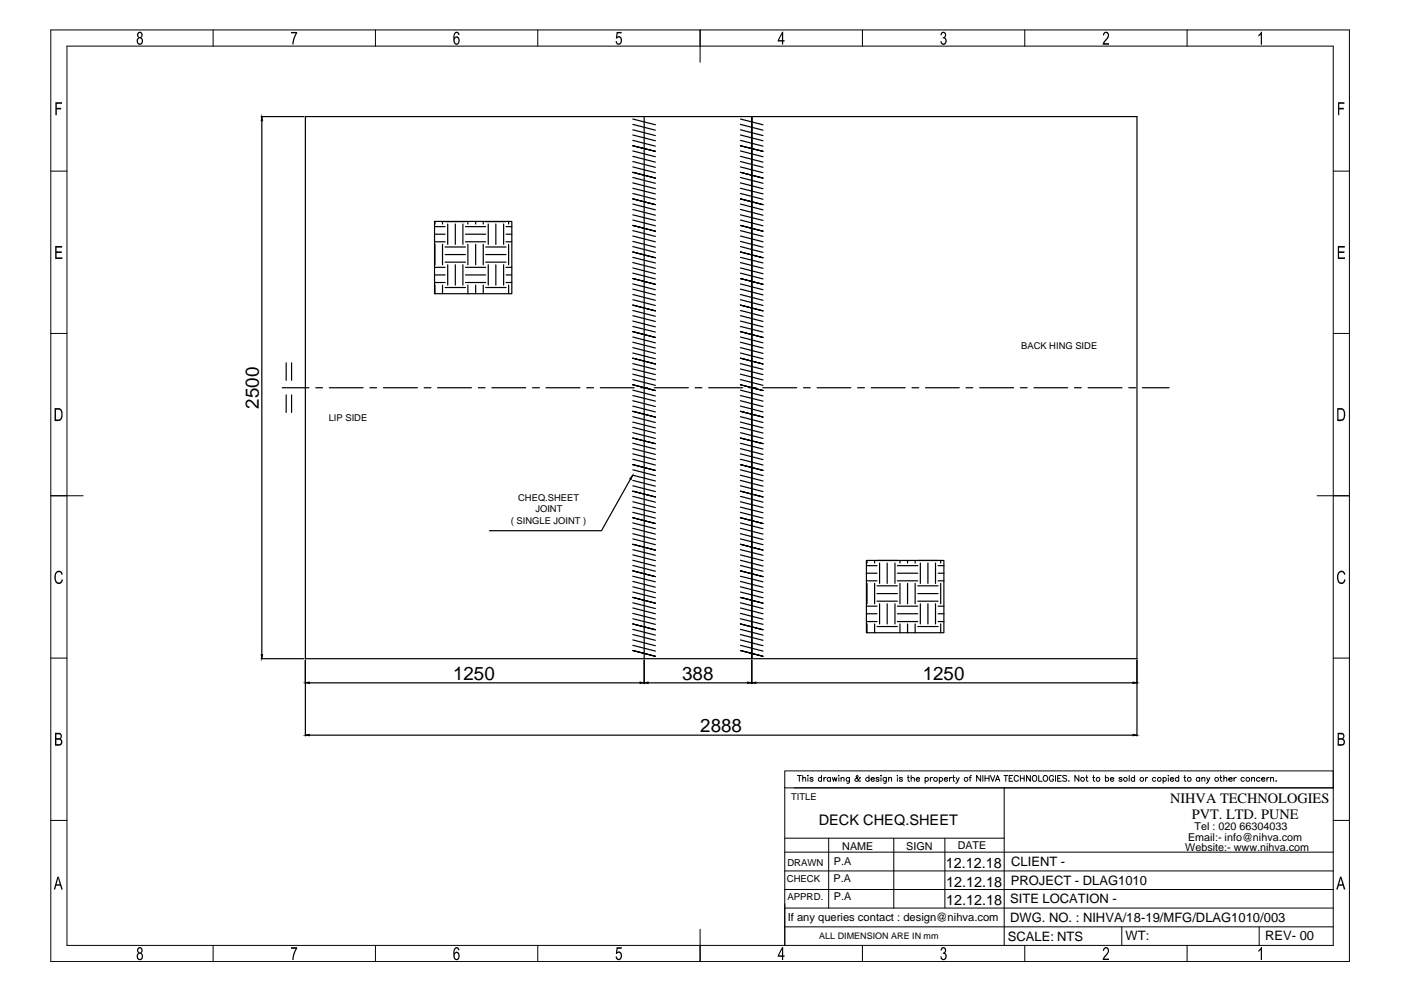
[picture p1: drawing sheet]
<svg xmlns="http://www.w3.org/2000/svg" width="297mm" height="210mm" viewBox="0 0 297 210" stroke-linecap="round" stroke-linejoin="round" font-family="sans-serif">
<!-- layer: 0 -->
<g fill="none" stroke="#000" stroke-width=".25">
<path d="M55.3 24.7h9.1M55.5 25.6v113.2M64.7 24.7h176.4v115h-176.4zM134.2 25.2l4.8 1.3M134.2 26.4l4.8 1.2M134.2 27.5l4.8 1.2M134.2 28.6l4.8 1.2M134.2 29.8l4.8 1.2M134.2 32l4.8 1.2M134.2 33.1l4.8 1.3M134.2 34.2l4.8 1.3M134.2 35.4l4.8 1.2"/>
<path d="M134.2 37.6l4.8 1.3M134.2 38.8l4.8 1.2M134.2 39.9l4.8 1.2M136.6 24.7v115M139 32.1l-4.8-1.2 4.8 1.2M139 37.8l-4.8-1.3 4.8 1.3M157 25.2l4.8 1.3M157 26.4l4.8 1.2M157 27.5l4.8 1.2M157 28.6l4.8 1.2M157 29.8l4.8 1.2M157 32l4.8 1.2"/>
<path d="M157 33.1l4.8 1.3M157 34.2l4.8 1.3M157 35.4l4.8 1.2M157 37.6l4.8 1.3M157 38.8l4.8 1.2M157 39.9l4.8 1.2M159.4 24.7v115v-115M161.8 32.1l-4.8-1.2 4.8 1.2M161.8 37.8l-4.8-1.3 4.8 1.3M92.1 46.9h16.4v15.4h-16.4zM92.1 51.3h2.3M92.1 59.9h2.3"/>
<path d="M92.1 49.7h2.3M92.1 58.3h2.3M92.1 48h2.3M92.1 56.7h2.3M92.2 46.9v.6M92.2 51.8v4.3M93.8 46.9v.6M93.8 51.8v4.3M94.4 47h4.3M94.4 55.6h4.3M94.4 54h4.3M94.4 52.4h4.3"/>
<path d="M94.9 47.5v4.3M94.9 56.1v4.4M96.5 47.5v4.3M96.5 56.1v4.4M98.1 47.5v4.3M98.1 56.1v4.4M98.7 51.3h4.3M98.7 59.9h4.3M98.7 49.7h4.3M98.7 58.3h4.3M98.7 48h4.3M98.7 56.7h4.3"/>
<path d="M99.2 46.9v.6M99.2 51.8v4.3M100.9 46.9v.6M100.9 51.8v4.3M102.5 46.9v.6M102.5 51.8v4.3M103 47h4.3M103 55.6h4.3M103 54h4.3M103 52.4h4.3M103.5 47.5v4.3M103.5 56.1v4.4"/>
<path d="M105.1 47.5v4.3M105.1 56.1v4.4M106.8 47.5v4.3M106.8 56.1v4.4M107.3 51.3h1.2M107.3 59.9h1.2M107.3 49.7h1.2M107.3 58.3h1.2M107.3 48h1.2M107.3 56.7h1.2M107.8 46.9v.6M107.8 51.8v4.3"/>
<path d="M134.2 41l4.8 1.2M134.2 43.3l4.8 1.2M134.2 44.4l4.8 1.2M134.2 45.6l4.8 1.1M134.2 46.7l4.8 1.2M134.2 48.9l4.8 1.2M134.2 50l4.8 1.3M134.2 51.2l4.8 1.2M134.2 52.3l4.8 1.2M134.2 54.6l4.8 1.2M134.2 55.7l4.8 1.2M134.2 56.8l4.8 1.2"/>
<path d="M134.2 57.9l4.8 1.2M139 43.4l-4.8-1.2 4.8 1.2M139 49l-4.8-1.2 4.8 1.2M139 54.7l-4.8-1.3 4.8 1.3M157 41l4.8 1.2M157 43.3l4.8 1.2M157 44.4l4.8 1.2M157 45.6l4.8 1.1M157 46.7l4.8 1.2M157 48.9l4.8 1.2M157 50l4.8 1.3M157 51.2l4.8 1.2"/>
<path d="M157 52.3l4.8 1.2M157 54.6l4.8 1.2M157 55.7l4.8 1.2M157 56.8l4.8 1.2M157 57.9l4.8 1.2M161.8 43.4l-4.8-1.2 4.8 1.2M161.8 49l-4.8-1.2 4.8 1.2M161.8 54.7l-4.8-1.3 4.8 1.3M60.7 76.9v3.7M61.8 76.9v3.7M92.2 60.5v1.8M93.8 60.5v1.8"/>
<path d="M94.4 61h4.3M99.2 60.5v1.8M100.9 60.5v1.8M102.5 60.5v1.8M103 61h4.3M107.8 60.5v1.8M134.2 60.2l4.8 1.2M134.2 61.3l4.8 1.2M134.2 62.4l4.8 1.3M134.2 63.5l4.8 1.3M134.2 65.8l4.8 1.3M134.2 66.9l4.8 1.3"/>
<path d="M134.2 68.1l4.8 1.2M134.2 69.2l4.8 1.2M134.2 71.5l4.8 1.2M134.2 72.6l4.8 1.2M134.2 73.7l4.8 1.2M134.2 74.8l4.8 1.3M134.2 77.1l4.8 1.2M134.2 78.2l4.8 1.2M134.2 79.3l4.8 1.3M139 60.3l-4.8-1.2 4.8 1.2M139 65.9l-4.8-1.2 4.8 1.2M139 71.5l-4.8-1.2 4.8 1.2"/>
<path d="M139 77.2l-4.8-1.3 4.8 1.3M157 60.2l4.8 1.2M157 61.3l4.8 1.2M157 62.4l4.8 1.3M157 63.5l4.8 1.3M157 65.8l4.8 1.3M157 66.9l4.8 1.3M157 68.1l4.8 1.2M157 69.2l4.8 1.2M157 71.5l4.8 1.2M157 72.6l4.8 1.2M157 73.7l4.8 1.2"/>
<path d="M157 74.8l4.8 1.3M157 77.1l4.8 1.2M157 78.2l4.8 1.2M157 79.3l4.8 1.3M161.8 60.3l-4.8-1.2 4.8 1.2M161.8 65.9l-4.8-1.2 4.8 1.2M161.8 71.5l-4.8-1.2 4.8 1.2M161.8 77.2l-4.8-1.3 4.8 1.3M59.8 82.2h5.7M60.7 83.7v3.8M61.8 83.7v3.8M66.9 82.2h1.5"/>
<path d="M69.8 82.2h7.2M78.4 82.2h1.5M81.3 82.2h7.2M89.9 82.2h1.5M92.8 82.2h7.2M101.4 82.2h1.4M104.3 82.2h7.2M112.9 82.2h1.5M115.8 82.2h7.2M124.4 82.2h1.4M127.3 82.2h7.2M134.2 80.5l4.8 1.2"/>
<path d="M134.2 82.7l4.8 1.2M134.2 83.9l4.8 1.1M134.2 85l4.8 1.2M134.2 86.1l4.8 1.2M134.2 88.3l4.8 1.3M134.2 89.5l4.8 1.2M134.2 90.6l4.8 1.2M134.2 91.7l4.8 1.3M134.2 94l4.8 1.2M134.2 95.1l4.8 1.3M134.2 96.2l4.8 1.3M134.2 97.4l4.8 1.2"/>
<path d="M134.2 99.6l4.8 1.2M135.9 82.2h1.4M138.7 82.2h7.2M139 82.8l-4.8-1.2 4.8 1.2M139 88.4l-4.8-1.2 4.8 1.2M139 94.1l-4.8-1.2 4.8 1.2M139 99.7l-4.8-1.2 4.8 1.2M147.4 82.2h1.4M150.3 82.2h7.2M157 80.5l4.8 1.2M157 82.7l4.8 1.2M157 83.9l4.8 1.1"/>
<path d="M157 85l4.8 1.2M157 86.1l4.8 1.2M157 88.3l4.8 1.3M157 89.5l4.8 1.2M157 90.6l4.8 1.2M157 91.7l4.8 1.3M157 94l4.8 1.2M157 95.1l4.8 1.3M157 96.2l4.8 1.3M157 97.4l4.8 1.2M157 99.6l4.8 1.2M158.8 82.2h1.5"/>
<path d="M161.7 82.2h7.2M161.8 82.8l-4.8-1.2 4.8 1.2M161.8 88.4l-4.8-1.2 4.8 1.2M161.8 94.1l-4.8-1.2 4.8 1.2M161.8 99.7l-4.8-1.2 4.8 1.2M170.4 82.2h1.4M173.2 82.2h7.2M181.8 82.2h1.5M184.7 82.2h7.2M193.4 82.2h1.4M196.2 82.2h7.2M204.8 82.2h1.5"/>
<path d="M207.7 82.2h7.2M216.3 82.2h1.5M219.2 82.2h7.2M227.8 82.2h1.4M230.7 82.2h7.2M239.3 82.2h1.5M242.2 82.2h5.7M133.7 101.6l-6.2 10.9h-23.7M134.2 100.8l4.8 1.2M134.2 101.9l4.8 1.2M134.2 103l4.8 1.2M134.2 105.2l4.8 1.3"/>
<path d="M134.2 106.4l4.8 1.2M134.2 107.5l4.8 1.2M134.2 108.6l4.8 1.3M134.2 110.9l4.8 1.2M134.2 112l4.8 1.2M134.2 113.2l4.8 1.2M134.2 114.3l4.8 1.2M134.2 116.5l4.8 1.2M134.2 117.6l4.8 1.3M134.2 118.8l4.8 1.2M134.2 119.9l4.8 1.2M139 105.4l-4.8-1.3 4.8 1.3"/>
<path d="M139 111l-4.8-1.2 4.8 1.2M139 116.6l-4.8-1.2 4.8 1.2M157 100.8l4.8 1.2M157 101.9l4.8 1.2M157 103l4.8 1.2M157 105.2l4.8 1.3M157 106.4l4.8 1.2M157 107.5l4.8 1.2M157 108.6l4.8 1.3M157 110.9l4.8 1.2M157 112l4.8 1.2M157 113.2l4.8 1.2"/>
<path d="M157 114.3l4.8 1.2M157 116.5l4.8 1.2M157 117.6l4.8 1.3M157 118.8l4.8 1.2M157 119.9l4.8 1.2M161.8 105.4l-4.8-1.3 4.8 1.3M161.8 111l-4.8-1.2 4.8 1.2M161.8 116.6l-4.8-1.2 4.8 1.2M183.7 118.8h16.4v15.4h-16.4zM183.7 119.9h2.2M183.8 118.8v.6M185.4 118.8v.6"/>
<path d="M185.9 118.8h4.4M186.5 119.4v4.3M188.1 119.4v4.3M189.8 119.4v4.3M190.3 119.9h4.3M190.8 118.8v.6M192.4 118.8v.6M194 118.8v.6M194.6 118.8h4.3M195.1 119.4v4.3M196.7 119.4v4.3M198.3 119.4v4.3"/>
<path d="M198.9 119.9h1.2M199.4 118.8v.6M55.3 139.7h9.1M64.7 140v16M134.2 122.2l4.8 1.2M134.2 123.3l4.8 1.2M134.2 124.4l4.8 1.2M134.2 125.5l4.8 1.2M134.2 127.8l4.8 1.2M134.2 128.9l4.8 1.2M134.2 130l4.8 1.3M134.2 131.2l4.8 1.2"/>
<path d="M134.2 133.4l4.8 1.3M134.2 134.5l4.8 1.3M134.2 135.7l4.8 1.2M134.2 136.8l4.8 1.2M136.6 140v4.9M139 122.3l-4.8-1.3 4.8 1.3M139 127.9l-4.8-1.2 4.8 1.2M139 133.5l-4.8-1.2 4.8 1.2M139 139.1l-4.8-1.2 4.8 1.2M157 122.2l4.8 1.2M157 123.3l4.8 1.2M157 124.4l4.8 1.2"/>
<path d="M157 125.5l4.8 1.2M157 127.8l4.8 1.2M157 128.9l4.8 1.2M157 130l4.8 1.3M157 131.2l4.8 1.2M157 133.4l4.8 1.3M157 134.5l4.8 1.3M157 135.7l4.8 1.2M157 136.8l4.8 1.2M159.4 140v4.9M161.8 122.3l-4.8-1.3 4.8 1.3M161.8 127.9l-4.8-1.2 4.8 1.2"/>
<path d="M161.8 133.5l-4.8-1.2 4.8 1.2M161.8 139.1l-4.8-1.2 4.8 1.2M183.7 123.1h2.2M183.7 131.8h2.2M183.7 121.5h2.2M183.7 130.1h2.2M183.7 128.5h2.2M183.8 123.7v4.3M183.8 132.3v1.9M185.4 123.7v4.3M185.4 132.3v1.9M185.9 127.5h4.4"/>
<path d="M185.9 125.9h4.4M185.9 124.2h4.4M185.9 132.8h4.4M186.5 128v4.3M188.1 128v4.3M189.8 128v4.3M190.3 123.1h4.3M190.3 131.8h4.3M190.3 121.5h4.3M190.3 130.1h4.3M190.3 128.5h4.3M190.8 123.7v4.3"/>
<path d="M190.8 132.3v1.9M192.4 123.7v4.3M192.4 132.3v1.9M194 123.7v4.3M194 132.3v1.9M194.6 127.5h4.3M194.6 125.9h4.3M194.6 124.2h4.3M194.6 132.8h4.3M195.1 128v4.3M196.7 128v4.3M198.3 128v4.3"/>
<path d="M198.9 123.1h1.2M198.9 131.8h1.2M198.9 121.5h1.2M198.9 130.1h1.2M198.9 128.5h1.2M199.4 123.7v4.3M199.4 132.3v1.9M241.1 140v16M65.6 144.8h70.1M65.6 155.9h174.6M137.4 144.8h21.1M160.2 144.8h80"/>
</g>
<path d="M55.5 24.7l.2 .9h-.3zM134.1 100.8l-.3 .9-.3-.2zM55.4 138.8h.3l-.2 .9zM64.7 144.8l.9-.2v.3zM64.7 155.9l.9-.2v.3zM135.7 144.6l.9 .2-.9 .1zM136.6 144.8l.8-.2v.3zM158.5 144.6l.9 .2-.9 .1zM159.4 144.8l.8-.2v.3zM240.2 155.7l.9 .2-.9 .1zM240.2 144.6l.9 .2-.9 .1z" fill="#000" stroke="#000" stroke-width=".21"/>
<g fill="none" stroke="#000" stroke-width=".21">
<path d="M10.8 6.4h275.3v197.5h-275.3zM14.2 9.8h268.5v190.6h-268.5zM45.2 6.4v3.4M79.6 6.4v3.4M114 6.4v3.4M148.4 6.4v6.8M182.9 6.4v3.4M217.3 6.4v3.4M251.7 6.4v3.4M10.8 36.3h3.4M282.7 36.3h3.4M10.8 70.7h3.4"/>
<path d="M282.7 70.7h3.4M10.8 105.1h6.8M279.2 105.1h6.9M10.8 139.5h3.4M282.7 139.5h3.4M10.8 173.9h3.4M166.4 163.4h116.3v3.6h-116.3zM166.4 167v33.4M166.4 177.7h46.5M168.4 167h114.3M169.1 164.4h.8M169.5 164.4v1.3"/>
<path d="M170.2 165.1l.3-.3 .3 .1v.8M170.2 164.4v1.3M171.3 164.4v.1zM171.3 164.9v.8M172.4 165l-.3-.2-.3 .1v.2l.6 .4-.3 .2-.4-.2M174.2 165a.38 .38 0 0 0-.6 0 .38 .38 0 0 0 0 .5 .38 .38 0 0 0 .6 0M174.2 164.4v1.3M174.7 164.8v.9M175.1 164.8l-.2 .1-.2 .3M175.7 177.7v14.8M176.1 165a.4 .4 0 0 0-.6 0 .4 .4 0 0 0 0 .5 .4 .4 0 0 0 .6 0M176.1 164.8v.9"/>
<path d="M176.5 164.8l.2 .9 .3-.9 .2 .9 .2-.9M177.9 164.4v.1zM177.9 164.9v.8M178.3 165.1l.3-.3 .3 .1 .1 .8M178.3 164.8v.9M180.1 164.8v1.1l-.6 .1M180.1 165a.4 .4 0 0 0-.6 0 .4 .4 0 0 0 0 .5 .4 .4 0 0 0 .6 0M182.4 165l-.1-.2a.8 .8 0 0 1-1 .8v-.4l.6-.5-.1-.3-.3 .2 .1 .3 .5 .7h.3M184.2 165a.4 .4 0 0 0-.5 0 .4 .4 0 0 0 0 .5 .4 .4 0 0 0 .5 0M184.2 164.4v1.3M184.7 165.2h.7a.4 .4 0 0 0-.6-.3 .4 .4 0 0 0-.1 .6 .4 .4 0 0 0 .6 .1l.1-.1M186.4 165l-.2-.2-.4 .1v.2l.5 .2 .1 .2-.2 .2-.5-.2"/>
<path d="M186.8 164.4v.1zM186.8 164.9v.8M187.9 164.8v1l-.1 .2h-.4M187.9 165a.4 .4 0 0 0-.6 0 .4 .4 0 0 0 0 .5 .4 .4 0 0 0 .6 0M188.4 165.1l.3-.3 .3 .1v.8M188.4 164.8v.9M189.5 177.7v14.8M190.3 164.4v.1zM190.3 164.9v.8M191.3 165l-.2-.2-.4 .1v.2l.6 .2v.2l-.2 .2-.4-.2M192.4 164.8h.4M192.5 164.4v1l.1 .2 .2 .1"/>
<path d="M193.2 165.1l.3-.3 .3 .1 .1 .8M193.2 164.4v1.3M194.2 165.2h.8v-.1a.4 .4 0 0 0-.6-.1 .4 .4 0 0 0 0 .6 .4 .4 0 0 0 .6-.1M196.1 165a.38 .38 0 0 1 .6 0 .38 .38 0 0 1 0 .5 .38 .38 0 0 1-.6 0M196.1 164.8v1.3M197.2 164.8v.9M197.7 164.8l-.3 .1-.2 .3M199.2 165a.4 .4 0 0 1 .5 0 .4 .4 0 0 1 0 .5 .4 .4 0 0 1-.5 0M199.2 164.8v1.3M200.2 165.2h.7a.4 .4 0 0 0-.5-.3 .4 .4 0 0 0-.2 .6 .4 .4 0 0 0 .6 .1l.1-.1M200.3 177.7v14.8M201.3 164.8v.9"/>
<path d="M201.8 164.8l-.3 .1-.2 .3M202 164.8h.4M202.2 164.4v1v.2l.3 .1M202.7 164.8l.3 .9 .4-.9M203 165.7l-.4 .4M205.5 164.8h.4M206 164.4l-.3 .3v1M207.9 164.4v1.3l-.8-1.3v1.3M208.4 164.4v1.3M208.8 164.4v1.3M208.8 165h.9M209.7 164.4v1.3"/>
<path d="M210 164.4l.5 1.3 .4-1.3M211 165.7l.5-1.3 .5 1.3M211.2 165.3h.6M212.9 164.4h.8M212.9 167v33.4M213.2 164.4v1.3M214 165h.4M214.7 164.4h-.7v1.3h.7M215.9 164.7a.46 .46 0 0 0-.5-.3 .46 .46 0 0 0-.4 .5v.3a.46 .46 0 0 0 .4 .4 .46 .46 0 0 0 .5-.2M216.3 165h.8M216.3 164.4v1.3M217.1 164.4v1.3"/>
<path d="M218.5 164.4v1.3l-.9-1.3v1.3M219 164.6l.1-.1a.58 .58 0 0 1 .7 .5 .58 .58 0 0 1-.7 .6l-.2-.4zM220.2 164.4v1.3h.8M221.3 164.6l.1-.1a.57 .57 0 0 1 .8 .6 .57 .57 0 0 1-.9 .4l-.1-.3zM223.4 164.7a.46 .46 0 0 0-.6-.3 .46 .46 0 0 0-.3 .5v.3a.45 .45 0 0 0 .4 .5 .45 .45 0 0 0 .5-.5h-.3M223.8 164.4v1.3M224.3 165h.4M225 164.4h-.7v1.3h.7M226.2 164.6l-.3-.2-.6 .2 .1 .3 .7 .3 .1 .3-.3 .2-.6-.2M226.6 165.6h.1M228.7 164.4v1.3l-.8-1.3v1.3M230.2 164.8h.4"/>
<path d="M230.4 164.4v1v.2l.3 .1M231.7 164.8h.4M231.8 164.4v1l.3 .3M234.4 165a.38 .38 0 0 1 .5 0 .38 .38 0 0 1 0 .5 .38 .38 0 0 1-.5 0M234.4 164.4v1.3M235.4 165.2h.7a.4 .4 0 0 0-.5-.3 .4 .4 0 0 0-.2 .6 .4 .4 0 0 0 .6 .1l.1-.1M237.9 165l-.1-.1h-.5v.2l.5 .2 .1 .2-.3 .2-.3-.2M239.4 164.4v1.3M240.6 165a.4 .4 0 0 0-.6 0 .4 .4 0 0 0 0 .5 .4 .4 0 0 0 .6 0M240.6 164.4v1.3M242.9 164.8v.9M243.3 164.8l-.3 .1-.1 .3"/>
<path d="M245 165a.4 .4 0 0 0-.6 0 .4 .4 0 0 0 0 .5 .4 .4 0 0 0 .6 0M246.6 165a.38 .38 0 0 1 .6 0 .38 .38 0 0 1 0 .5 .38 .38 0 0 1-.6 0M246.6 164.8v1.3M247.7 164.4v.1zM247.7 164.9v.8M248.1 165.2h.7a.4 .4 0 0 0-.5-.3 .4 .4 0 0 0-.2 .6 .4 .4 0 0 0 .6 .1l.1-.1M249.9 165a.4 .4 0 0 0-.6 0 .4 .4 0 0 0 0 .5 .4 .4 0 0 0 .6 0M249.9 164.4v1.3M251 164.8h.4M251.2 164.4v1v.2l.3 .1M254.4 165a.4 .4 0 0 0-.6 0 .4 .4 0 0 0 0 .5 .4 .4 0 0 0 .6 0M254.4 164.8v.9"/>
<path d="M254.8 165.1l.3-.3 .3 .1 .1 .8M254.8 164.8v.9M255.8 164.8l.4 .9 .3-.9M256.2 165.7l-.5 .4M258.6 164.8h.5M258.8 164.4v1l.3 .3M259.5 165.1l.3-.3 .3 .1v.8M259.5 164.4v1.3M260.5 165.2h.8a.4 .4 0 0 0-.6-.3 .4 .4 0 0 0-.2 .6 .4 .4 0 0 0 .6 .1l.2-.1M261.6 164.8v.9M262.1 164.8l-.3 .1-.2 .3M263.8 165a.4 .4 0 0 0-.6 0 .4 .4 0 0 0 0 .5 .4 .4 0 0 0 .6 0"/>
<path d="M265.4 165.1l.3-.3 .3 .1v.8M265.4 164.8v.9M267.1 165a.4 .4 0 0 0-.6 0 .4 .4 0 0 0 0 .5 .4 .4 0 0 0 .6 0M267.5 165.2h.7a.4 .4 0 0 0-.4-.3 .4 .4 0 0 0-.4 .4 .4 .4 0 0 0 .4 .4l.4-.2M268.6 164.8v.9M269.1 164.8l-.3 .1-.2 .3M269.4 165.1l.3-.3 .3 .1v.8M269.4 164.8v.9M270.5 165.6h.1zM282.7 173.9h3.4M148.4 197v6.9M166.4 192.5h116.3"/>
<path d="M166.4 188.6h116.3M166.4 184.7h116.3M166.4 180.7h116.3M166.4 196.5h116.3M237.8 196.5v3.9M267 196.5v3.9M45.2 200.4v3.5M79.6 200.4v3.5M114 200.4v3.5M182.9 200.4v3.5M217.3 200.4v3.5M251.7 200.4v3.5"/>
<circle cx="198.3" cy="165.2" r=".41"/>
<circle cx="204.8" cy="165.2" r=".41"/>
<circle cx="229.5" cy="165.2" r=".4"/>
<circle cx="232.8" cy="165.2" r=".4"/>
<circle cx="238.6" cy="165.2" r=".4"/>
<circle cx="242.1" cy="165.2" r=".4"/>
<circle cx="245.8" cy="165.2" r=".4"/>
<circle cx="252.2" cy="165.2" r=".41"/>
<circle cx="258" cy="165.2" r=".41"/>
<circle cx="264.6" cy="165.2" r=".41"/>
</g>
<g fill="#000">
<path d="M61.7 6.8h1.3l-.6 1.5-.2 1.1h-.2l.1-.8 .6-1.5h-1zM130.7 6.8h1.1v.3h-.8l-.1 .7 .1-.1h.4l.4 .3 .1 .3-.1 .8-.4 .4-.5-.1-.4-.5v-.2h.3l.1 .4 .3 .1 .3-.1 .1-.5-.3-.6-.7 .2zM199.7 6.8l.5-.1 .3 .3v.7a.31 .31 0 0 0-.1 .4 .31 .31 0 0 0 .3 .2v.7l-.4 .5-.6-.1-.3-.6 .2-.1 .2 .4a.53 .53 0 0 0 .7-.3 .53 .53 0 0 0-.4-.7l-.2 .1v-.3l.4-.2v-.3a.36 .36 0 0 0-.4-.4 .36 .36 0 0 0-.2 .5h-.3v-.2zM234.1 6.9l.6-.2 .4 .4v.7l-1 1.3h1v.4h-1.3l.1-.6 1-1.3-.1-.4-.3-.2-.3 .1-.1 .4h-.3zM267.3 6.8l.3-.1v2.8h-.3v-2.2l-.5 .4v-.3zM11.7 21.7h1.4v.3h-1.1v.9h1v.3h-1v1.2h-.3zM283.7 21.7h1.3v.3h-1.1v.9h1v.3h-1v1.2h-.2zM11.7 52.2h1.5v.3h-1.2v.8h1.1v.3h-1.1v1h1.2v.3h-1.5zM283.6 52.2h1.5v.3h-1.2v.8h1.1v.3h-1.1v1h1.3v.3h-1.6zM11.8 121.4l.4-.4h.4l.6 .5 .1 .3-.2 .1-.4-.6h-.4l-.3 .2-.2 .5 .1 1 .2 .4 .6 .1 .3-.3 .1-.4 .2 .1-.1 .5-.3 .3-.7 .1-.5-.5-.2-1.2zM283.7 121.4l.5-.4h.3l.4 .1 .3 .4 .1 .3-.3 .1-.3-.5-.5-.1-.4 .6v1.1l.4 .5 .5-.1 .3-.6 .3 .1-.5 .8h-.8l-.4-.5-.1-1.2zM61.7 200.8h1.3l-.6 1.7-.2 1h-.2v-.6l.4-1.2 .3-.5h-1z"/>
<path d="M130.7 200.8h1.1v.4h-.8l-.1 .7 .2-.2 .4 .1 .4 .6-.1 .7-.3 .4h-.7l-.3-.7h.3v.1a.44 .44 0 0 0 .7 .3 .44 .44 0 0 0 .1-.7l-.1-.3a.4 .4 0 0 0-.4-.2 .4 .4 0 0 0-.3 .3l-.2-.1zM199.6 201l.3-.2h.4l.3 .5-.1 .5a.19 .19 0 0 0-.1 .2 .19 .19 0 0 0 .1 .2l.2 .4-.2 .7-.3 .3-.6-.1-.2-.7h.2l.1 .4 .3 .1 .4-.2v-.7l-.2-.2-.3 .1v-.3l.4-.2v-.4a.35 .35 0 0 0-.4-.3 .35 .35 0 0 0-.2 .4h-.3zM233.9 201.1l.7-.3 .5 .4v.7l-1 1.3h1v.3h-1.3l.1-.5 1-1.3-.1-.4-.2-.2-.4 .1-.1 .4h-.3zM267.3 200.8h.3v2.7h-.3v-2.1l-.5 .4v-.3z"/>
<path d="M29.2 6.9l.3-.2 .5 .1 .2 .4v.5a.21 .21 0 0 0-.2 .3 .21 .21 0 0 0 .2 .2l.1 .7-.1 .4-.5 .2-.4-.1-.3-.6v-.5l.4-.3-.3-.4zM29.3 7.4a.4 .4 0 0 0 .8 0 .4 .4 0 0 0-.8 0zM29.4 8.2l-.2 .4 .1 .4a.47 .47 0 0 0 .7 0 .47 .47 0 0 0 0-.7l-.2-.2z"/>
<path d="M96.5 6.8h.7l.2 .6h-.2a.39 .39 0 0 0-.5-.4 .39 .39 0 0 0-.3 .5v.5l.2-.3h.4l.4 .5v.9l-.5 .4-.6-.2-.2-.6 .1-1.3zM96.7 8l-.3 .3v.5l.2 .3a.48 .48 0 0 0 .6-.1 .48 .48 0 0 0 0-.6l-.2-.4z"/>
<path d="M165.8 6.7h.2v1.8h.3v.3h-.3v.6h-.2v-.6h-.9v-.3zM165.8 7.3l-.6 1.2h.6z"/>
<path d="M11.6 86.5h1l.5 .5 .2 1.3-.3 .7-.4 .2-1 .1zM11.9 86.9v2h.7l.4-.5-.1-1.2-.3-.3z"/>
<path d="M283.5 86.5l1.2 .1 .4 .4 .1 1.5-.3 .6-.3 .1-1.1 .1zM283.8 86.9v2h.7l.4-.6-.1-1.1-.3-.3z"/>
<path d="M11.7 155.4h1.1l.3 .6-.1 .5a.22 .22 0 0 0-.1 .2 .22 .22 0 0 0 .2 .2l.1 .6-.3 .5-1.2 .1zM12 155.7v.8l.8-.1-.1-.7zM12 156.8v1h.7l.2-.2v-.5l-.1-.2z"/>
<path d="M283.6 155.4h1.2l.2 .4v.6a.28 .28 0 0 0-.2 .3 .28 .28 0 0 0 .3 .2l.1 .5-.3 .6-1.3 .1zM283.9 155.7v.8h.5a.41 .41 0 0 0 .4-.5 .41 .41 0 0 0-.5-.3zM283.9 156.8v1l.9-.2 .1-.5-.2-.2z"/>
<path d="M12.2 185.9h.3l.8 2.7h-.3l-.2-.8h-.9l-.2 .8h-.3zM12.3 186.2l-.3 1.3h.7z"/>
<path d="M284.1 185.9h.3l.9 2.7h-.4l-.2-.8h-.8l-.3 .8h-.3zM284.2 186.2l-.3 1.3h.7z"/>
<path d="M29.2 201l.5-.2 .5 .4v.5l-.3 .4 .3 .2 .1 .7-.3 .5-.6 .1-.3-.3-.1-.4 .1-.6a.28 .28 0 0 0 .2-.2 .28 .28 0 0 0-.2-.3v-.5zM29.3 201.5a.4 .4 0 0 0 .8 0 .4 .4 0 0 0-.8 0zM29.4 202.3l-.2 .6 .2 .3 .2 .1a.52 .52 0 0 0 .5-.6 .52 .52 0 0 0-.7-.4z"/>
<path d="M96.3 201.1l.6-.3 .4 .2 .1 .5h-.2l-.1-.2a.38 .38 0 0 0-.5-.1 .38 .38 0 0 0-.2 .4v.5l.2-.3h.3l.5 .5v.7l-.4 .6-.6-.1-.2-.5-.1-1.3zM96.6 202.1l-.2 .3 .1 .7a.45 .45 0 0 0 .6 0 .45 .45 0 0 0 .1-.6l-.2-.4z"/>
<path d="M165.8 200.8h.2v1.8h.3v.3h-.3v.6h-.2v-.6h-.9v-.3zM165.8 201.3l-.6 1.3h.6z"/>
</g>
<g font-size="4">
<text x="54.9" y="86.6" transform="rotate(-90 54.9 86.6)">2500</text>
<text x="96.1" y="144.1">1250</text>
<text x="144.6" y="144.1">388</text>
<text x="195.6" y="144.1">1250</text>
<text x="148.5" y="155.2">2888</text>
</g>
<text font-size="3.1" x="173.6" y="174.8">DECK CHEQ.SHEET</text>
<g font-size="3">
<text x="248.1" y="170.3">NIHVA TECHNOLOGIES</text>
<text x="252.7" y="173.7">PVT. LTD. PUNE</text>
<text x="200.5" y="184.1">12.12.18</text>
<text x="200.6" y="188">12.12.18</text>
<text x="200.6" y="191.9">12.12.18</text>
</g>
<g font-size="2.8">
<text x="214.4" y="183.6">CLIENT -</text>
<text x="214.2" y="191.5">SITE LOCATION -</text>
<text x="214.3" y="187.6">PROJECT - DLAG1010</text>
<text x="214.2" y="195.5">DWG. NO. : NIHVA/18-19/MFG/DLAG1010/003</text>
<text x="213.7" y="199.4">SCALE: NTS</text>
<text x="238.6" y="199.4">WT:</text>
<text x="268.2" y="199.4">REV- 00</text>
</g>
<text font-size="2.4" x="167" y="195.2">If any queries contact : design@nihva.com</text>
<g font-size="2.3">
<text x="251.9" y="178.3">Email:- info@nihva.com</text>
<text x="253.3" y="176">Tel : 020 66304033</text>
<text x="176.8" y="183.5">P.A</text>
<text x="178.6" y="180.1">NAME</text>
<text x="192.1" y="180.1">SIGN</text>
<text x="203" y="180.1">DATE</text>
<text x="251.3" y="180.4">Website:- www.nihva.com</text>
<text x="176.7" y="187.1">P.A</text>
<text x="176.8" y="190.9">P.A</text>
</g>
<g font-size="2">
<text x="216.5" y="74">BACK HING SIDE</text>
<text x="69.7" y="89.2">LIP SIDE</text>
<text x="109.9" y="106.2">CHEQ.SHEET</text>
<text x="108.3" y="111">( SINGLE JOINT )</text>
<text x="113.5" y="108.6">JOINT</text>
<text x="167.7" y="169.6">TITLE</text>
<text x="166.9" y="183.5">DRAWN</text>
<text x="166.8" y="187">CHECK</text>
<text x="166.9" y="190.9">APPRD.</text>
</g>
<text font-size="1.9" x="173.7" y="199.1">ALL DIMENSION ARE IN mm</text>
</svg>
